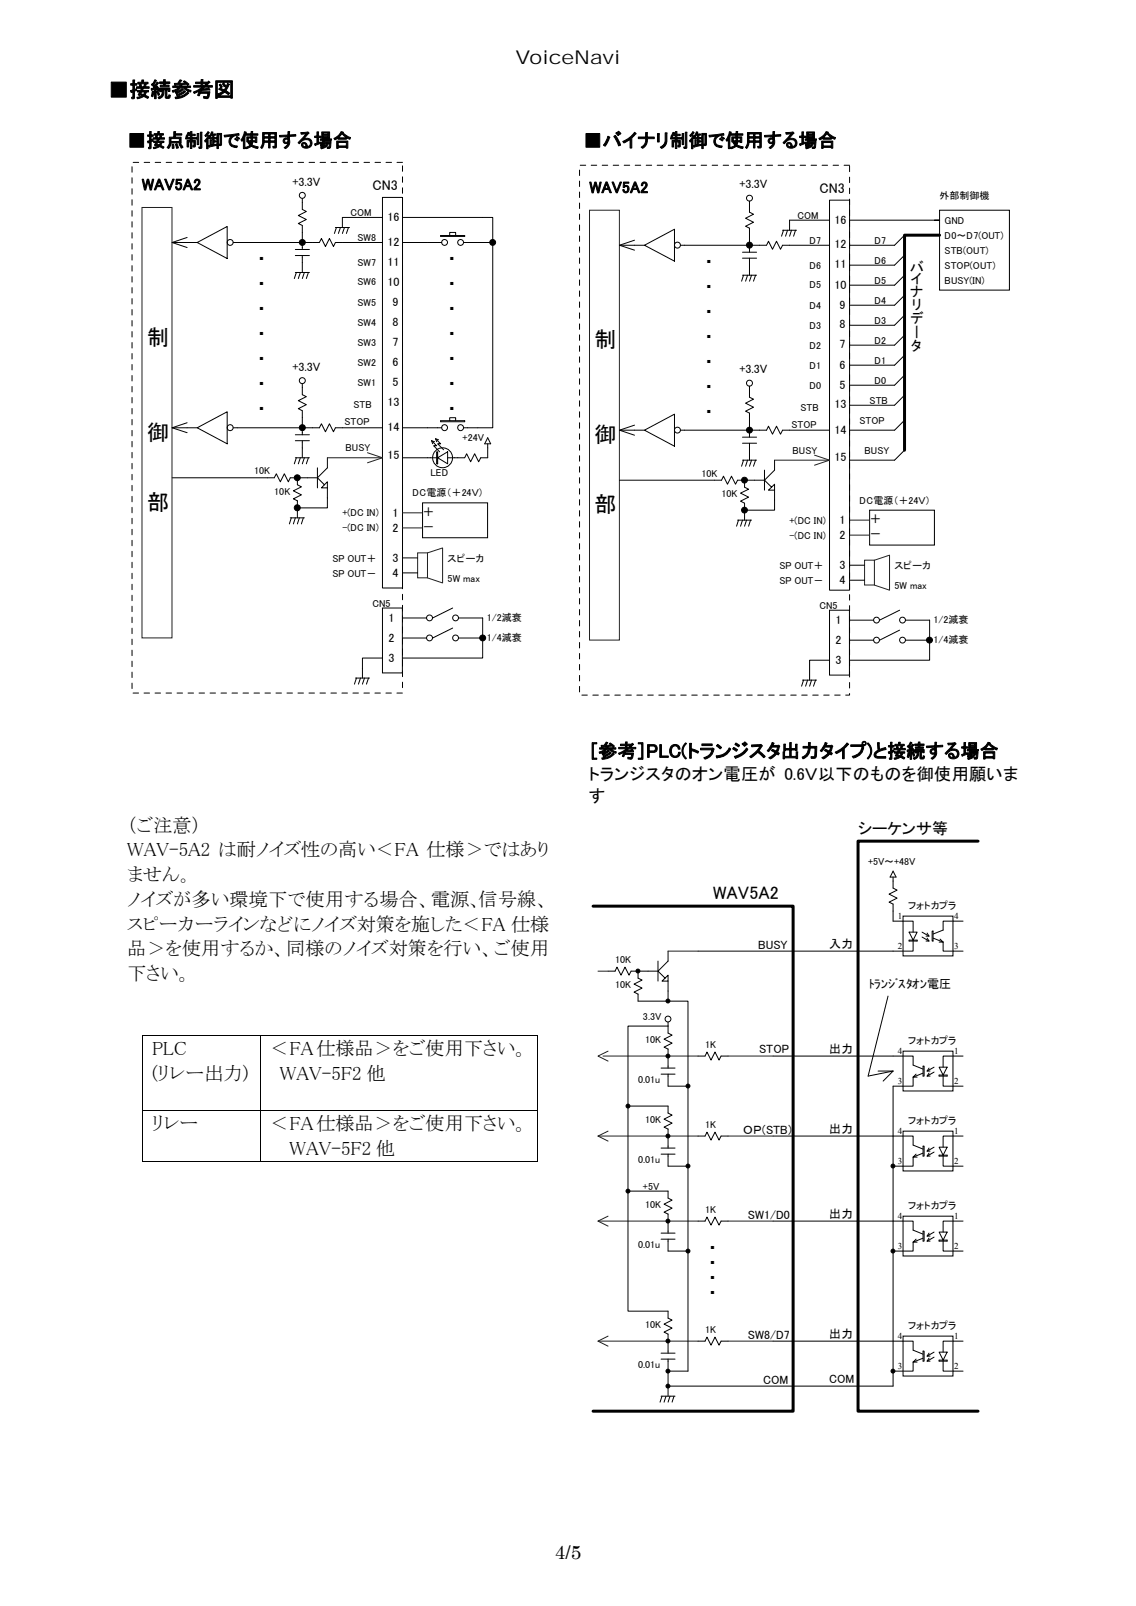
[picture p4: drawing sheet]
<svg xmlns="http://www.w3.org/2000/svg" width="210mm" height="297mm" viewBox="0 0 210 297" stroke-linecap="round" stroke-linejoin="round" font-family="sans-serif">
<path d="M26.3 191.5h.2v.1h-.2zM99.3 191.5h.1v.1h-.1zM99.3 214.7h.1v.2h-.1z" fill="#000"/>
<g fill="none" stroke="#000" stroke-width=".18">
<path d="M138.5 37.2v2l.8 .4-1.5 .8 1.5 .7-1.5 .7 .7 .4v4.5M153.3 37h3.7v72.2h-3.7zM173.7 38.9h12.9v14.8h-12.9zM114.5 45.4h4.6M117.3 44.4l-2.8 1 2.8 .9M119.1 45.4l5.6-3v5.9zM125.8 45.4h15.9l.3-.8 .8 1.5 .7-1.5 .8 1.5 .4-.7h8.6M137.2 47.8h2.6M137.2 46.7h2.6M137.2 50.9h2.6M137.4 50.9l-.3 1.1M138.2 50.9l-.4 1.1"/>
<path d="M138.5 47.8v3.1M138.9 50.9l-.4 1.1M139.7 50.9l-.4 1.1M144.7 42.6h2.5M144.8 42.6l-.3 1.1M145.6 42.6l-.4 1.1M146.3 42.6l-.4 1.1M147 42.6l-.3 1.1M153.3 40.7h-7.4v1.9M157 40.7h16.7h-1M167.2 43.5l-1.8 1.9h-8.4M167.2 47.2l-1.8 1.8h-8.4"/>
<path d="M167.2 50.9l-1.8 1.8h-8.4M167.2 54.6l-1.8 1.9h-8.4M167.2 58.3l-1.8 1.9h-8.4M114.5 79.6h4.6M117.3 78.6l-2.8 1 2.8 .9M119.1 79.6l5.6-3v5.9zM125.8 79.6h15.9l.3-.8 .8 1.5 .7-1.5 .8 1.5 .4-.7h8.6M138.5 71.4v2.1l.8 .3-1.5 .8 1.5 .7-1.5 .8 .7 .3v4.5M167.2 62l-1.8 1.8h-8.4M167.2 65.7l-1.8 1.8h-8.4M167.2 69.4l-1.8 1.8h-8.4M167.2 73.1l-1.8 1.9h-8.4"/>
<path d="M167.2 77.7l-1.8 1.9h-8.4M114.5 88.8h18.9l.3-.7 .8 1.5 .7-1.5 .8 1.5 .3-.8h5M136.3 96.2h2.6M136.5 96.2l-.4 1.1M137.2 96.2l-.3 1.1M137.2 85.1h2.6M137.2 82h2.6M137.2 80.9h2.6M137.4 85.1l-.3 1.1M137.6 88.8v1.3l.8 .4-1.5 .7 1.5 .7-1.5 .8 .7 .4v3.1M138 96.2l-.4 1.1M138.2 85.1l-.4 1.1"/>
<path d="M138.5 82v3.1M138.7 96.2l-.3 1.1M138.9 85.1l-.4 1.1M139.7 85.1l-.4 1.1M141.3 87v3.7M143.2 85.1v1.9l-1.9 1.8 1.3 1.3 .6-.5v1.1h-1.2l.6-.6M143.2 90.7v3.7h-5.6M160.7 94.4h12v6.4h-12zM167.2 83.3l-1.8 1.8h-8.4M153.3 112.9h3.7v12h-3.7zM157 114.7h4.5M157 118.4h4.5"/>
<path d="M157 104.5h2.8M157 107.3h2.8M166.3 112.9l-3.7 1.8M166.3 116.5l-3.7 1.9M167.4 114.7h4.4v7.4h-14.8M167.4 118.4h4.4M148.3 125.8h2.6M148.5 125.8l-.3 1.1M149.3 125.8l-.4 1.1M150 125.8l-.4 1.1M150.7 125.8l-.3 1.1M153.3 122.1h-3.7v3.7"/>
<path d="M129 175.9h38.7M165.1 162.2v2.1l.7 .3-1.5 .8 1.5 .7-1.5 .8 .8 .3v3.2h2.6M165.1 161.1l.5 1.1h-1.1zM175.4 175.9h2.6M175.4 170.4h2.6M26.3 191.5h73.1M26.4 191.6v13.8M48.2 191.6v13.8M99.4 191.6v13.8M26.3 205.4h73.1M26.3 214.8h21.8M26.4 205.5v9.4"/>
<path d="M48.2 205.5v9.4M48.3 214.8h51M99.4 205.5v9.4"/>
<circle cx="55.9" cy="36.1" r=".55"/>
<circle cx="138.5" cy="36.6" r=".55"/>
<circle cx="42.5" cy="44.8" r=".55"/>
<circle cx="125.2" cy="45.3" r=".55"/>
<circle cx="42.5" cy="79.1" r=".55"/>
<circle cx="55.9" cy="70.4" r=".55"/>
<circle cx="125.2" cy="79.6" r=".55"/>
<circle cx="138.5" cy="70.9" r=".55"/>
<circle cx="79.4" cy="114.3" r=".55"/>
<circle cx="79.4" cy="118" r=".55"/>
<circle cx="84.2" cy="114.3" r=".54"/>
<circle cx="84.2" cy="118" r=".54"/>
<circle cx="162" cy="114.7" r=".54"/>
<circle cx="162" cy="118.4" r=".54"/>
<circle cx="166.8" cy="118.4" r=".54"/>
<circle cx="166.8" cy="114.7" r=".54"/>
</g>
<g fill="none" stroke="#000" stroke-width=".19">
<path d="M55.9 36.7v2l.7 .4-1.5 .8 1.5 .7-1.5 .7 .8 .4v4.4M70.7 36.5h3.7v72.3h-3.7zM31.8 44.9h4.6M34.6 43.9l-2.8 1 2.8 .9M36.4 44.9l5.6-3v5.9zM43.1 44.9h15.9l.4-.8 .8 1.5 .7-1.5 .7 1.5 .4-.7h8.7M54.6 47.3h2.6M54.6 46.1h2.6M54.6 50.4h2.6M54.8 50.4l-.4 1.1M55.5 50.4l-.4 1.1M55.9 47.3v3.1"/>
<path d="M56.3 50.4l-.4 1.1M57 50.4l-.4 1.1M62 42.1h2.6M62.2 42.1l-.4 1.1M62.9 42.1l-.4 1.1M63.7 42.1l-.4 1.1M64.4 42.1l-.4 1.1M70.7 40.2h-7.4v1.9M74.4 40.2h16.7v38.9h-5.4M74.4 44.9h7.2M81.4 43.6h4.5v.1h-4.5zM83.1 43.6v-.6h1.1v.6"/>
<path d="M85.7 44.9h5.4M31.8 79.1h4.6M34.6 78.2l-2.8 .9 2.8 .9M36.4 79.1l5.6-2.9v5.9zM43.1 79.1h15.9l.4-.7 .8 1.5 .7-1.5 .7 1.5 .4-.8h8.7M55.9 71v2l.7 .4-1.5 .7 1.5 .7-1.5 .8 .8 .4v4.4M74.4 79.1h7.2M81.4 77.8h4.5v.2h-4.5zM83.1 77.8v-.5h1.1v.5M31.8 88.4h18.9l.4-.8 .7 1.5 .8-1.5 .7 1.5 .4-.7h5M53.7 95.8h2.6M53.8 95.8l-.3 1.1"/>
<path d="M54.6 84.7h2.6M54.6 81.5h2.6M54.6 80.4h2.6M54.6 95.8l-.4 1.1M54.8 84.7l-.4 1.1M55 88.4v1.3l.7 .3-1.5 .8 1.5 .7-1.5 .8 .8 .3v3.2M55.3 95.8l-.3 1.1M55.5 84.7l-.4 1.1M55.9 81.5v3.2M56.1 95.8l-.4 1.1M56.3 84.7l-.4 1.1M57 84.7l-.4 1.1"/>
<path d="M58.7 86.5v3.7M60.5 84.7v1.8l-1.8 1.9 1.3 1.3 .5-.6v1.1h-1.1l.6-.5M60.5 90.2v3.7h-5.5M74.4 84.7h6.3M78.1 93h12v6.5h-12zM79.8 81.5l.9 .9h-.5l1.1 1.2M79.8 81.5l.2 .6M79.8 81.5l.5 .2M80.5 81.2l.9 .9h-.5l1.1 1.1M80.5 81.2l.2 .5M80.5 81.2l.6 .1M80.7 83.6h.2v2.2h-.2z"/>
<path d="M80.9 84.7l1.8-1.1v2.2zM90.1 82.1v2.6h-1.2l-.4 .7-.8-1.5-.7 1.5-.7-1.5-.4 .8h-3.2M90.1 81l.6 1.1h-1.1zM70.7 112.5h3.7v12h-3.7zM74.4 103.2h2.8M74.4 106h2.8M74.4 114.3h4.4M74.4 118h4.4M83.7 112.5l-3.7 1.8M83.7 116.2l-3.7 1.8M84.8 114.3h4.4v7.4h-14.8M84.8 118h4.4"/>
<path d="M65.7 125.4h2.6M65.9 125.4l-.4 1.1M66.6 125.4l-.3 1.1M67.4 125.4l-.4 1.1M68.1 125.4l-.4 1.1M70.7 121.7h-3.7v3.7"/>
<circle cx="82.2" cy="44.8" r=".54"/>
<circle cx="85.1" cy="44.8" r=".54"/>
<circle cx="82.2" cy="79.1" r=".55"/>
<circle cx="85.1" cy="79.1" r=".55"/>
<circle cx="81.8" cy="84.7" r="1.84"/>
</g>
<g fill="#000" stroke="#000" stroke-width=".18">
<circle cx="55.9" cy="44.8" r=".55"/>
<circle cx="91.1" cy="44.8" r=".54"/>
<circle cx="138.5" cy="45.3" r=".55"/>
<circle cx="55.9" cy="79.1" r=".55"/>
<circle cx="138.5" cy="79.6" r=".55"/>
<circle cx="54.9" cy="93.9" r=".55"/>
<circle cx="55" cy="88.4" r=".55"/>
<circle cx="137.6" cy="88.8" r=".54"/>
<circle cx="137.6" cy="94.3" r=".54"/>
<circle cx="89.2" cy="118" r=".55"/>
<circle cx="171.8" cy="118.4" r=".55"/>
</g>
<path d="M26.2 38.4h5.6v79.6h-5.6zM60.5 84.7h10.2M67.9 83.7l2.8 1-2.8 .9M74.4 94.8h3.7M74.4 97.6h3.7M77.2 102.3h1.8v4.6h-1.8zM79 102.3l2.8-1v6.5l-2.8-.9" fill="none" stroke="#172721" stroke-width=".19"/>
<path d="M74.4 30h-50v98.2h50v-98.2M157 30.6h-49.9v98h49.9v-98" fill="none" stroke="#000" stroke-width=".18" stroke-dasharray="1 1 1 1 1 1 1 1"/>
<path d="M23.5 29.1h74v100h-74zM106.2 29.6h81.3v99.9h-81.3z" fill="none" stroke="#fff" stroke-width=".18"/>
<path d="M173.7 43.5h-6.5v39.8" fill="none" stroke="#000" stroke-width=".55"/>
<path d="M109 38.9h5.5v79.5h-5.5zM143.2 85.1h10.1M150.6 84.2l2.7 .9-2.7 .9M157 96.2h3.7M157 99h3.7M159.8 103.6h1.8v4.6h-1.8zM161.6 103.6l2.8-.9v6.5l-2.8-1" fill="none" stroke="#172721" stroke-width=".18"/>
<path d="M166.9 169.4h9.2v7.4h-9.2z" fill-rule="evenodd" fill="#fff" stroke="#000" stroke-width=".18"/>
<g fill="none" stroke="#000" stroke-width=".18">
<path d="M166.9 170.4h1.9v2M168 172.4h1.5l-.7 1.5zM168 173.9h1.5v.2h-1.5zM168.8 173.9v2h-1.9M170.4 172.4l1.3 .7M170.4 173.3l1.3 .8M171.4 172.6l.3 .5h-.5M171.4 173.5l.3 .6h-.5M172.3 172.2h.2v1.9h-.2zM172.5 173.5l1.8 .7v1.7h1.9M173.8 173.7l.5 .5h-.7M176.2 170.4h-1.9v1.6l-1.8 .8"/>
<path d="M165.1 195.3h2.6M175.4 195.3h2.6M165.1 200.9h2.6M175.4 200.9h2.6"/>
</g>
<path d="M166.9 194.4h9.2v7.4h-9.2z" fill-rule="evenodd" fill="#fff" stroke="#000" stroke-width=".18"/>
<g fill="none" stroke="#000" stroke-width=".18">
<path d="M166.9 195.3h1.9v1.7l1.8 .7M169.3 198.7l-.5 .5h.7M170.6 198.5l-1.8 .7v1.7h-1.9M170.6 197.2h.2v1.8h-.2zM171.7 197.5l-.3 .6h.5M171.7 198.5l-.3 .5h.5M172.7 197.4l-1.3 .7M172.7 198.3l-1.3 .7M173.6 197.4h1.5l-.8 1.4zM173.6 198.8h1.5v.2h-1.5zM174.3 198.8v2.1h1.9M176.2 195.3h-1.9v2.1"/>
<path d="M165.1 215.7h2.6M165.1 210.1h2.6M175.4 215.7h2.6M175.4 210.1h2.6"/>
</g>
<path d="M166.9 209.2h9.2v7.4h-9.2z" fill-rule="evenodd" fill="#fff" stroke="#000" stroke-width=".18"/>
<g fill="none" stroke="#000" stroke-width=".18">
<path d="M166.9 210.1h1.9v1.7l1.8 .7M169.3 213.5l-.5 .5h.7M170.6 213.3l-1.8 .7v1.7h-1.9M170.6 212h.2v1.8h-.2zM171.7 212.3l-.3 .6h.5M171.7 213.3l-.3 .5h.5M172.7 212.2l-1.3 .7M172.7 213.1l-1.3 .7M173.6 212.2h1.5l-.8 1.5zM173.6 213.7h1.5v.1h-1.5zM174.3 213.7v2h1.9M176.2 210.1h-1.9v2.1"/>
<path d="M165.1 231.4h2.6M165.1 225.8h2.6M175.4 231.4h2.6M175.4 225.8h2.6"/>
</g>
<path d="M166.9 224.9h9.2v7.4h-9.2z" fill-rule="evenodd" fill="#fff" stroke="#000" stroke-width=".18"/>
<g fill="none" stroke="#000" stroke-width=".18">
<path d="M166.9 225.8h1.9v1.7l1.8 .8M169.3 229.2l-.5 .5h.7M170.6 229l-1.8 .7v1.7h-1.9M170.6 227.7h.2v1.9h-.2zM171.7 228.1l-.3 .5h.5M171.7 229l-.3 .6h.5M172.7 227.9l-1.3 .7M172.7 228.8l-1.3 .8M173.6 227.9h1.5l-.8 1.5zM173.6 229.4h1.5v.2h-1.5zM174.3 229.4v2h1.9M176.2 225.8h-1.9v2.1"/>
<path d="M165.1 253.6h2.6M165.1 248.1h2.6M175.4 253.6h2.6M175.4 248.1h2.6"/>
</g>
<path d="M166.9 247.1h9.2v7.4h-9.2z" fill-rule="evenodd" fill="#fff" stroke="#000" stroke-width=".18"/>
<g fill="none" stroke="#000" stroke-width=".18">
<path d="M112.4 179.6h1.3l.3-.7 .8 1.5 .7-1.5 .8 1.5 .3-.8h5M117.9 179.6v1.3l.8 .4-1.5 .7 1.5 .8-1.5 .7 .7 .4v1.3h5.6M121.6 177.8v3.7M123.5 175.9v1.9l-1.9 1.8 1.3 1.3 .6-.5v1.1h-1.1l.5-.6M122.2 198.7h2.6M122.2 197.5h2.6M123.5 189v2.1l.7 .4-1.5 .7 1.5 .7-1.5 .8 .8 .3v3.5M123.5 189.8h-7.4v52.7h7.4v1.3l.7 .4-1.5 .7 1.5 .7-1.5 .8 .8 .4v3.5M123.5 185.2h3.7v68.4h-3.7M123.5 181.5v3.7M123.5 198.7v2.2h3.7M129 195.3h1.3l.4-.7 .7 1.5 .8-1.5 .7 1.5 .4-.8h1.3"/>
<path d="M142.9 195.3h22.2M162.3 198.1h2.8M164.1 184.2l-3.6 14.8 4.6-.9M165.1 198.1l-1.9 1.9M116.1 204.6h7.4v1.3l.7 .3-1.5 .8 1.5 .7-1.5 .8 .8 .3v3.5M122.2 213.5h2.6M122.2 212.3h2.6M123.5 213.5v2.2h3.7M129 210.1h1.3l.4-.7 .7 1.5 .8-1.5 .7 1.5 .4-.8h1.3M142.9 210.1h22.2M165.1 200.9v55.5h-41.6M116.1 220.3h7.4v1.3l.7 .4-1.5 .7 1.5 .8-1.5 .7 .8 .4v3.5"/>
<path d="M122.2 229.2h2.6M122.2 228.1h2.6M123.5 229.2v2.2h3.7M129 225.8h1.3l.4-.7 .7 1.5 .8-1.5 .7 1.5 .4-.8h1.3M142.9 225.8h22.2M122.2 251.4h2.6M122.2 250.3h2.6M122.2 258.2h2.6M122.4 258.2l-.4 1.1M123.1 258.2l-.4 1.1M123.5 251.4v6.8M123.8 258.2l-.3 1.1"/>
<path d="M124.6 258.2l-.4 1.1M129 248.1h1.3l.4-.8 .7 1.5 .8-1.5 .7 1.5 .4-.7h1.3M142.9 248.1h22.2M166.9 248.1h1.9v1.6l1.8 .8M169.3 251.4l-.5 .5h.7M170.6 251.2l-1.8 .7v1.7h-1.9M170.6 249.9h.2v1.9h-.2zM171.7 250.3l-.3 .5h.5M171.7 251.2l-.3 .6h.5M172.7 250.1l-1.3 .7M172.7 251l-1.3 .8M173.6 250.1h1.5l-.8 1.5z"/>
<path d="M173.6 251.6h1.5v.2h-1.5zM174.3 251.6v2h1.9M176.2 248.1h-1.9v2"/>
<circle cx="123.5" cy="188.5" r=".54"/>
</g>
<g fill="#000" stroke="#000" stroke-width=".18">
<circle cx="117.9" cy="179.6" r=".36"/>
<circle cx="123.5" cy="195.3" r=".36"/>
<circle cx="123.5" cy="185.1" r=".36"/>
<circle cx="116.1" cy="204.6" r=".36"/>
<circle cx="123.5" cy="210.1" r=".36"/>
<circle cx="127.2" cy="200.9" r=".36"/>
<circle cx="127.2" cy="215.7" r=".36"/>
<circle cx="165.1" cy="215.7" r=".36"/>
<circle cx="116.1" cy="220.3" r=".36"/>
<circle cx="123.5" cy="225.8" r=".36"/>
<circle cx="127.2" cy="231.4" r=".36"/>
<circle cx="165.1" cy="231.4" r=".36"/>
<circle cx="123.5" cy="253.6" r=".36"/>
<circle cx="123.5" cy="256.4" r=".36"/>
<circle cx="123.5" cy="248" r=".36"/>
<circle cx="165.1" cy="253.6" r=".36"/>
</g>
<path d="M180.8 155.6h-22.2v105.4h22.2M109.6 167.6h37v93.4h-37" fill="none" stroke="#000" stroke-width=".55"/>
<g fill="none" stroke="#172721" stroke-width=".18">
<path d="M110.5 179.6h1.9M123.5 175.9h5.5M111.5 195.3h17.5M112.4 194.4l-1.9 .9 1.9 1M134.6 195.3h8.3M110.5 210.1h18.5M112.4 209.2l-1.9 .9 1.9 1M134.6 210.1h8.3M110.5 225.8h18.5M112.4 224.9l-1.9 .9 1.9 1M134.6 225.8h8.3M110.5 248.1h18.5"/>
<path d="M112.4 247.1l-1.9 1 1.9 .9M134.6 248.1h8.3"/>
</g>
<path d="M108.7 150.9h73v111.9h-73z" fill="none" stroke="#fff" stroke-width=".18"/>
<g font-size="4.1">
<text x="27.2" y="63.7">制</text>
<text x="109.9" y="64.2">制</text>
<text x="27.2" y="81.3">御</text>
<text x="109.9" y="81.8">御</text>
<text x="27.2" y="94.3">部</text>
<text x="109.9" y="94.7">部</text>
</g>
<text font-size="3.9" x="20" y="17.9">■接続参考図</text>
<g font-size="3.5">
<text x="95.3" y="11.9">VoiceNavi</text>
<text x="23.5" y="27.2">■接点制御で使用する場合</text>
<text x="107.8" y="27.2">■バイナリ制御で使用する場合</text>
<text x="108.8" y="140.1">［参考］PLC(トランジスタ出力タイプ)と接続する場合</text>
<text x="23.5" y="153.8">（ご注意）</text>
<text x="23.5" y="158.4">WAV-5A2 は耐ノイズ性の高い＜FA 仕様＞ではあり</text>
<text x="23.5" y="163">ません｡</text>
<text x="23.5" y="167.6">ノイズが多い環境下で使用する場合、電源､信号線、</text>
<text x="23.5" y="172.1">スピーカーラインなどにノイズ対策を施した＜FA 仕様</text>
<text x="23.5" y="176.7">品＞を使用するか、同様のノイズ対策を行い、ご使用</text>
<text x="23.5" y="181.3">下さい。</text>
<text x="28.1" y="195.2">PLC</text>
<text x="50" y="195.2">＜FA仕様品＞をご使用下さい。</text>
<text x="28.1" y="199.8">(リレー出力)</text>
<text x="51.7" y="199.8">WAV-5F2 他</text>
<text x="28.1" y="209.1">リレー</text>
<text x="50" y="209.1">＜FA仕様品＞をご使用下さい。</text>
<text x="53.5" y="213.7">WAV-5F2 他</text>
<text x="102.6" y="288.3">4/5</text>
</g>
<g font-size="3.3">
<text x="47.6" y="49">・</text>
<text x="47.6" y="53.6">・</text>
<text x="82.7" y="49">・</text>
<text x="82.7" y="53.6">・</text>
<text x="130.2" y="49.5">・</text>
<text x="47.6" y="58.3">・</text>
<text x="82.7" y="58.3">・</text>
<text x="130.2" y="58.8">・</text>
<text x="130.2" y="54.1">・</text>
<text x="47.6" y="62.9">・</text>
<text x="82.7" y="62.9">・</text>
<text x="130.2" y="63.4">・</text>
<text x="47.6" y="67.5">・</text>
<text x="82.7" y="67.5">・</text>
<text x="130.2" y="68">・</text>
<text x="47.6" y="72.2">・</text>
<text x="47.6" y="76.8">・</text>
<text x="82.7" y="72.2">・</text>
<text x="82.7" y="76.8">・</text>
<text x="130.2" y="72.6">・</text>
<text x="130.2" y="77.3">・</text>
<text x="131.8" y="166.2">WAV5A2</text>
<text x="130.9" y="231.9">・</text>
<text x="130.9" y="234.6">・</text>
<text x="130.9" y="237.4">・</text>
<text x="130.9" y="240.2">・</text>
</g>
<g font-size="3.2">
<text x="108.8" y="144.3">トランジスタのオン電圧が 0.6Ｖ以下のものを御使用願いま</text>
<text x="108.8" y="148.4">す</text>
</g>
<g font-size="3">
<text x="26.2" y="35.2">WAV5A2</text>
<text x="109" y="35.7">WAV5A2</text>
<text x="158.6" y="154.2">シーケンサ等</text>
</g>
<g font-size="2.6">
<text x="68.9" y="35.2">CN3</text>
<text x="151.5" y="35.8">CN3</text>
<text x="168.2" y="50.4">バ</text>
<text x="168.2" y="52.6">イ</text>
<text x="168.2" y="55">ナ</text>
<text x="168.2" y="57.4">リ</text>
<text x="168.2" y="59.8">デ</text>
<text x="168.2" y="62.4">ー</text>
<text x="168.2" y="65">タ</text>
</g>
<g font-size="2.2">
<text x="54" y="34.4">+3.3V</text>
<text x="136.7" y="34.9">+3.3V</text>
<text x="71.6" y="40.8">16</text>
<text x="154.3" y="41.3">16</text>
<text x="71.6" y="45.5">12</text>
<text x="154.3" y="46">12</text>
<text x="71.6" y="49.2">11</text>
<text x="71.6" y="52.9">10</text>
<text x="154.3" y="49.7">11</text>
<text x="154.3" y="53.4">10</text>
<text x="72.6" y="56.6">9</text>
<text x="155.2" y="57.1">9</text>
<text x="72.6" y="60.3">8</text>
<text x="72.6" y="64">7</text>
<text x="155.2" y="60.7">8</text>
<text x="155.2" y="64.5">7</text>
<text x="54" y="68.6">+3.3V</text>
<text x="72.6" y="67.7">6</text>
<text x="72.6" y="71.4">5</text>
<text x="136.7" y="69.1">+3.3V</text>
<text x="155.2" y="68.2">6</text>
<text x="155.2" y="71.9">5</text>
<text x="71.6" y="75.1">13</text>
<text x="154.3" y="75.5">13</text>
<text x="71.6" y="79.7">14</text>
<text x="154.3" y="80.2">14</text>
<text x="71.6" y="84.9">15</text>
<text x="154.3" y="85.3">15</text>
<text x="72.6" y="95.7">1</text>
<text x="78.1" y="95.5">＋</text>
<text x="72.6" y="98.4">2</text>
<text x="78.1" y="98.2">－</text>
<text x="155.2" y="99.8">2</text>
<text x="155.2" y="97">1</text>
<text x="160.7" y="96.8">＋</text>
<text x="160.7" y="99.6">－</text>
<text x="72.6" y="106.8">4</text>
<text x="72.6" y="104">3</text>
<text x="155.2" y="105.3">3</text>
<text x="155.2" y="108.1">4</text>
<text x="71.8" y="115.1">1</text>
<text x="71.8" y="118.8">2</text>
<text x="154.5" y="115.5">1</text>
<text x="154.5" y="119.2">2</text>
<text x="71.8" y="122.5">3</text>
<text x="154.5" y="122.9">3</text>
<text x="140.1" y="175.6">BUSY</text>
<text x="153.2" y="175.4">入力</text>
<text x="160.6" y="182.8">ﾄﾗﾝｼﾞｽﾀｵﾝ電圧</text>
<text x="140.3" y="194.8">STOP</text>
<text x="153.2" y="194.8">出力</text>
<text x="137.4" y="209.8">ＯＰ(STB)</text>
<text x="153.2" y="209.6">出力</text>
<text x="138.3" y="225.5">SW1/D0</text>
<text x="153.2" y="225.4">出力</text>
<text x="138.3" y="247.7">SW8/D7</text>
<text x="153.2" y="247.5">出力</text>
<text x="141.1" y="256.1">COM</text>
<text x="153.2" y="255.9">COM</text>
</g>
<g font-size="1.9">
<text x="64.8" y="40">COM</text>
<text x="66.1" y="44.6">SW8</text>
<text x="66.1" y="49.2">SW7</text>
<text x="66.1" y="52.7">SW6</text>
<text x="66.1" y="56.6">SW5</text>
<text x="66.1" y="60.3">SW4</text>
<text x="66.1" y="64.1">SW3</text>
<text x="66.1" y="67.8">SW2</text>
<text x="66.1" y="71.5">SW1</text>
<text x="65.3" y="75.5">STB</text>
<text x="63.7" y="78.7">STOP</text>
<text x="63.9" y="83.5">BUSY</text>
<text x="85.5" y="81.6">+24V</text>
<text x="47" y="87.8">10K</text>
<text x="79.6" y="88.1">LED</text>
<text x="50.7" y="91.5">10K</text>
<text x="63.3" y="95.5">+(DC IN)</text>
<text x="76.3" y="91.8">DC電源（＋24Ｖ）</text>
<text x="63.3" y="98.3">-(DC IN)</text>
<text x="61.4" y="103.9">SP OUT＋</text>
<text x="61.4" y="106.6">SP OUT－</text>
<text x="82.7" y="103.9">スピーカ</text>
<text x="82.7" y="107.6">5W max</text>
<text x="68.9" y="112.2">CN5</text>
<text x="90" y="114.8">1/2減衰</text>
<text x="90" y="118.5">1/4減衰</text>
</g>
<g font-size="1.8">
<text x="147.4" y="40.5">COM</text>
<text x="173.7" y="36.8">外部制御機</text>
<text x="174.6" y="41.4">GND</text>
<text x="149.6" y="45.1">D7</text>
<text x="161.6" y="45.1">D7</text>
<text x="174.6" y="44.2">D0～D7(OUT)</text>
<text x="174.6" y="46.9">STB(OUT)</text>
<text x="149.6" y="49.7">D6</text>
<text x="149.6" y="53.2">D5</text>
<text x="161.6" y="48.8">D6</text>
<text x="161.6" y="52.5">D5</text>
<text x="174.6" y="49.7">STOP(OUT)</text>
<text x="174.6" y="52.5">BUSY(IN)</text>
<text x="149.6" y="57.1">D4</text>
<text x="161.6" y="56.2">D4</text>
<text x="161.6" y="59.9">D3</text>
<text x="149.6" y="60.8">D3</text>
<text x="149.6" y="64.5">D2</text>
<text x="161.6" y="63.6">D2</text>
<text x="149.6" y="68.2">D1</text>
<text x="149.6" y="71.9">D0</text>
<text x="161.6" y="67.3">D1</text>
<text x="161.6" y="71">D0</text>
<text x="148" y="76">STB</text>
<text x="160.7" y="74.7">STB</text>
<text x="146.3" y="79.1">STOP</text>
<text x="146.5" y="83.9">BUSY</text>
<text x="158.9" y="78.4">STOP</text>
<text x="159.8" y="83.9">BUSY</text>
<text x="129.7" y="88.2">10K</text>
<text x="133.4" y="91.9">10K</text>
<text x="158.9" y="93.2">DC電源（＋24Ｖ）</text>
<text x="145.9" y="96.9">+(DC IN)</text>
<text x="145.9" y="99.7">-(DC IN)</text>
<text x="144.1" y="105.2">SP OUT＋</text>
<text x="144.1" y="108">SP OUT－</text>
<text x="165.4" y="105.2">スピーカ</text>
<text x="151.5" y="112.6">CN5</text>
<text x="165.4" y="108.9">5W max</text>
<text x="172.6" y="115.2">1/2減衰</text>
<text x="172.6" y="118.9">1/4減衰</text>
<text x="160.5" y="159.9">+5V～+48V</text>
<text x="167.9" y="168.1">フォトカプラ</text>
<text x="113.7" y="178.1">10K</text>
<text x="113.7" y="182.7">10K</text>
<text x="118.9" y="188.6">3.3V</text>
<text x="119.2" y="192.9">10K</text>
<text x="130.3" y="193.8">1K</text>
<text x="167.9" y="193">フォトカプラ</text>
<text x="117.9" y="200.3">0.01u</text>
<text x="119.2" y="207.7">10K</text>
<text x="130.3" y="208.6">1K</text>
<text x="167.9" y="207.8">フォトカプラ</text>
<text x="117.9" y="215.1">0.01u</text>
<text x="118.9" y="220">+5V</text>
<text x="119.2" y="223.4">10K</text>
<text x="130.3" y="224.3">1K</text>
<text x="167.9" y="223.6">フォトカプラ</text>
<text x="117.9" y="230.8">0.01u</text>
<text x="119.2" y="245.6">10K</text>
<text x="167.9" y="245.8">フォトカプラ</text>
<text x="130.3" y="246.5">1K</text>
<text x="117.9" y="253">0.01u</text>
</g>
<g font-size="1.7">
<text x="165.9" y="170">1</text>
<text x="176.4" y="170">4</text>
<text x="165.9" y="175.5">2</text>
<text x="176.4" y="175.5">3</text>
<text x="165.9" y="194.9">4</text>
<text x="176.4" y="194.9">1</text>
<text x="165.9" y="200.5">3</text>
<text x="176.4" y="200.5">2</text>
<text x="165.9" y="209.7">4</text>
<text x="176.4" y="209.7">1</text>
<text x="165.9" y="215.3">3</text>
<text x="176.4" y="215.3">2</text>
<text x="165.9" y="225.5">4</text>
<text x="176.4" y="225.5">1</text>
<text x="165.9" y="231">3</text>
<text x="176.4" y="231">2</text>
<text x="165.9" y="247.7">4</text>
<text x="176.4" y="247.7">1</text>
<text x="165.9" y="253.2">3</text>
<text x="176.4" y="253.2">2</text>
</g>
</svg>
